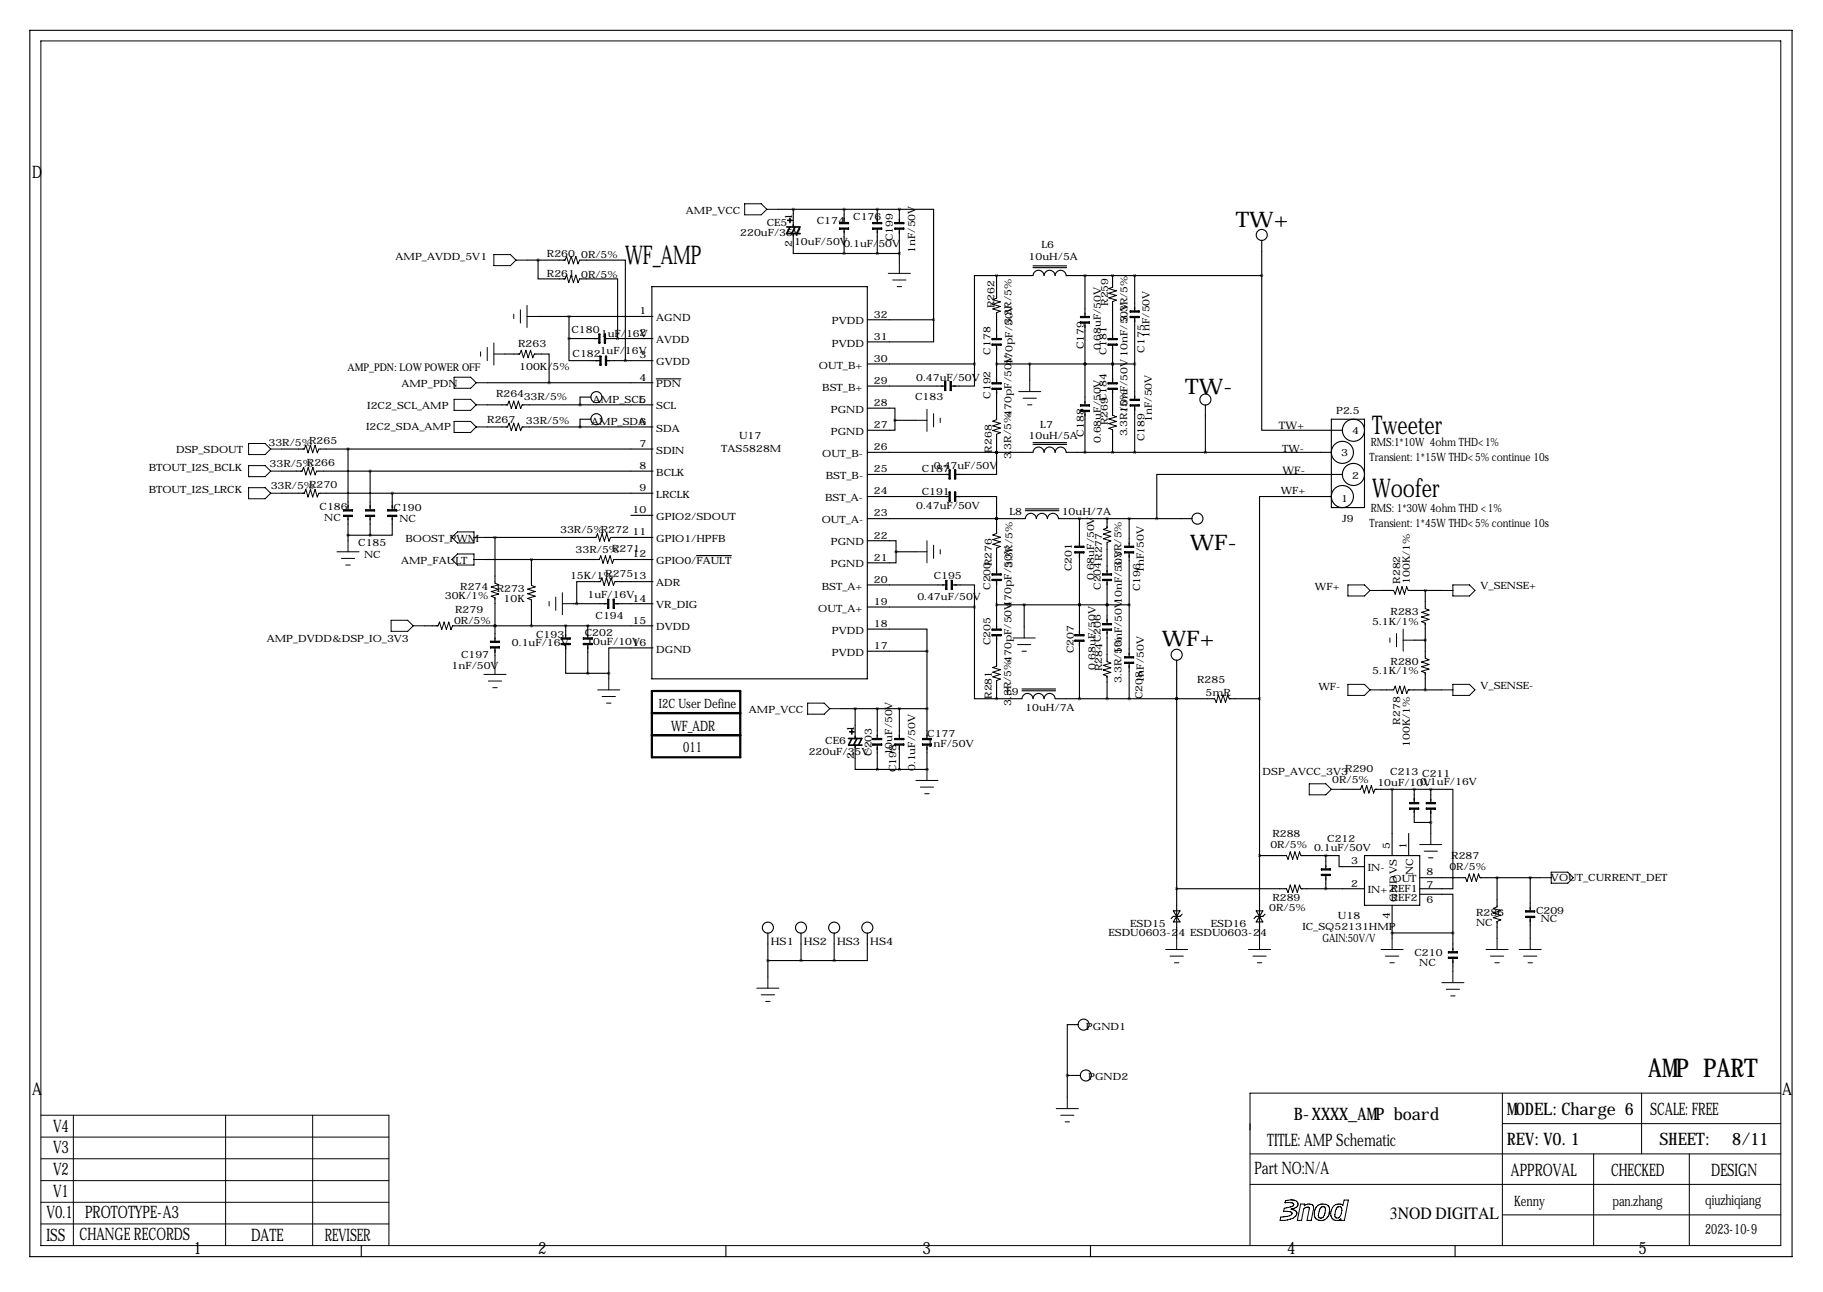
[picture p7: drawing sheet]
<svg xmlns="http://www.w3.org/2000/svg" width="419mm" height="297mm" viewBox="0 0 419 297" stroke-linecap="round" stroke-linejoin="round" font-family="sans-serif">
<path d="M149.9 158.9h20.3v15.2h-20.3zM149.9 163.9h20.3M149.9 169h20.3" fill="none" stroke="#000" stroke-width=".51"/>
<g fill="none" stroke="#000" stroke-width=".23">
<path d="M9.4 9.4h400v277h-400zM113.5 58.5h3.8l1.3 1.3-1.3 1.3h-3.8zM118.6 59.8h2.6M129.5 59.8h.4l.4-.9 .5 1.8 .5-1.8 .5 1.8 .6-1.8 .5 1.8 .3-.9h.4M171.2 46.8h3.8l1.3 1.3-1.3 1.3h-3.8zM176.3 48.1h2.5M112 79.9v3M113.5 78.9v5M118.1 72.2v1.1M119.6 71.2v3.1M121.2 72.8h2.5M121.2 70.2v5.1"/>
<path d="M129.5 64.1h.4l.4-.8 .5 1.7 .5-1.7 .5 1.7 .6-1.7 .5 1.7 .3-.9h.4M204.2 62.9h5.1M205.2 64.4h3.1M206.2 65.9h1.1M206.8 60.3v2.6M229.1 68.2v.3l-.9 .4 1.8 .5-1.8 .6 1.8 .5-1.8 .5 1.8 .5-.9 .4v.3M255.8 65.6v.4l-.9 .4 1.7 .5-1.7 .5 1.7 .5-1.7 .6 1.7 .5-.8 .4v.3M104.4 86.7h3.8l1.3 1.3-1.3 1.3h-3.8zM104.4 91.8h3.8l1.3 1.3-1.3 1.2h-3.8zM104.4 96.9h3.8l1.3 1.3-1.3 1.2h-3.8zM109.5 93.1h2.5M109.5 98.2h2.5"/>
<path d="M109.5 88h2.5M110.5 80.9v1M113.5 81.4h2.6M116.3 93.1h.4l.3-.9 .6 1.7 .5-1.7 .5 1.7 .6-1.7 .5 1.7 .3-.8h.4M116.3 98.2h.4l.3-.9 .6 1.7 .5-1.7 .5 1.7 .6-1.7 .5 1.7 .3-.8h.4M119.1 81.4h.4l.3-.9 .5 1.8 .6-1.8 .5 1.8 .6-1.8 .5 1.8 .3-.9h.4M210.6 96.6h2.5M213.1 94.1v5.1M214.6 95.1v3.1M216.2 96.1v1M229.1 96.1v.4l-.9 .3 1.8 .5-1.8 .6 1.8 .5-1.8 .6 1.8 .5-.9 .3v.4M234.2 90h5.1"/>
<path d="M235.2 91.6h3.1M236.2 93.1h1M236.7 87.5v2.5M255.8 95.1v.4l.8 .3-1.7 .5 1.7 .6-1.7 .5 1.7 .6-1.7 .5 .9 .3v.4M57.1 102h3.9l1.2 1.2-1.2 1.3h-3.9zM57.1 107h3.9l1.2 1.3-1.2 1.3h-3.9zM57.1 112.1h3.9l1.2 1.3-1.2 1.3h-3.9zM62.2 103.2h2.6M62.2 108.3h2.6M62.2 113.4h2.6M69.1 108.3h.3l.4-.8 .5 1.7 .6-1.7 .5 1.7 .5-1.7 .5 1.7 .4-.9h.4M69.6 103.2h.4l.3-.8 .5 1.7 .6-1.7 .5 1.7 .5-1.7 .5 1.7 .4-.9h.4"/>
<path d="M69.6 113.4h.4l.3-.9 .5 1.8 .6-1.8 .5 1.8 .5-1.8 .5 1.8 .4-.9h.4M77.5 126.9h5M78.5 128.4h3M79.5 129.9h1M80 124.3v2.6M103.9 123.6l1.3-1.3h3.8v2.5h-3.8zM105.2 127.4h3.8v2.5h-3.8l-1.3-1.3zM109 123.6h2.5M109 128.6h2.5M113.8 133.7v.4l.9 .3-1.8 .5 1.8 .6-1.8 .5 1.8 .6-1.8 .5 .9 .3v.4M122.2 134.2v.4l.8 .3-1.7 .5 1.7 .6-1.7 .5 1.7 .6-1.7 .5 .9 .3v.4M126.2 138.3v1"/>
<path d="M127.8 137.3v3M129.3 138.8h2.5M129.3 136.3v5M136.7 123.6h.3l.4-.9 .5 1.7 .5-1.7 .5 1.7 .6-1.7 .5 1.7 .4-.8h.3M137.4 128.6h.4l.3-.8 .5 1.7 .6-1.7 .5 1.7 .6-1.7 .5 1.7 .3-.9h.4M137.7 133.7h.3l.4-.8 .5 1.7 .5-1.7 .6 1.7 .5-1.7 .5 1.7 .4-.9h.3M210.6 126.9h2.5M213.1 124.3v5.1M214.6 125.3v3.1M216.2 126.4v1M229.1 122.3v.3l-.9 .4 1.8 .5-1.8 .6 1.8 .5-1.8 .5 1.8 .5-.9 .4v.4M254.5 121v.4l-.9 .3 1.8 .5-1.8 .6 1.8 .5-1.8 .6 1.8 .5-.9 .3v.4"/>
<path d="M309.9 134.5h3.8l1.3 1.2-1.3 1.3h-3.8zM315 135.7h2.5M320 135.7h.4l.4 .9 .5-1.7 .5 1.7 .5-1.7 .6 1.7 .5-1.7 .3 .8h.4M327.7 139.6v.3l.8 .4-1.7 .5 1.7 .5-1.7 .5 1.7 .6-1.7 .5 .9 .4v.3M331.5 135.7h2.5M334 134.5h3.8l1.3 1.2-1.3 1.3h-3.8zM89.9 142.6h3.8l1.3 1.3-1.3 1.2h-3.8zM95 143.9h2.5M100.3 143.9h.4l.3-.9 .5 1.7 .6-1.7 .5 1.7 .6-1.7 .5 1.7 .3-.8h.4M111.3 155.1h5M112.3 156.6h3M113.3 158.1h1"/>
<path d="M113.8 152.5v2.6M137.4 158.6h5.1M140 156.1v2.5M229.1 152.8v.3l-.9 .4 1.8 .5-1.8 .5 1.8 .6-1.8 .5 1.8 .5-.9 .4v.3M232.9 146.7h5.1M233.9 148.2h3.1M234.9 149.7h1.1M235.5 144.1v2.6M254.5 151.8v.3l.9 .4-1.8 .5 1.8 .5-1.8 .5 1.8 .6-1.8 .5 .9 .4v.3M309.9 157.3h3.8l1.3 1.3-1.3 1.3h-3.8zM315 158.6h2.5M319.5 146.7v1"/>
<path d="M320 158.6h.4l.4-.9 .5 1.8 .5-1.8 .5 1.8 .6-1.8 .5 1.8 .3-.9h.4M321.1 145.7v3M322.6 147.2h2.5M322.6 144.6v5.1M327.7 151v.3l.8 .4-1.7 .5 1.7 .6-1.7 .5 1.7 .5-1.7 .5 .9 .4v.4M331.5 158.6h2.5M334 157.3h3.8l1.3 1.3-1.3 1.3h-3.8zM138.4 160.1h3.1M139.4 161.7h1.1M185.7 161.7h3.8l1.3 1.2-1.3 1.3h-3.8zM190.8 162.9h2.5M210.6 179.4h5"/>
<path d="M213.1 176.9v2.5M278.9 160.6h.3l.4 .9 .5-1.7 .6 1.7 .5-1.7 .5 1.7 .5-1.7 .4 .8h.4M211.6 181h3M212.6 182.5h1M295.4 196.7h.4l.3 .9 .5-1.8 .6 1.8 .5-1.8 .5 1.8 .6-1.8 .3 .9h.4M301 180.2h3.8l1.3 1.3-1.3 1.2h-3.8zM306.1 181.5h2.5M312.4 181.5h.4l.3-.9 .5 1.7 .6-1.7 .5 1.7 .6-1.7 .5 1.7 .3-.8h.4M326.4 194.2h5.1M327.4 195.7h3.1M328.4 197.2h1M328.9 191.6v2.6"/>
<path d="M268 218.3h5M269 219.8h3M270.5 215.8v2.5M287 218.3h5.1M288 219.8h3.1M289.6 215.8v2.5M295.4 204.3h.4l.3 .9 .5-1.7 .6 1.7 .5-1.7 .5 1.7 .6-1.7 .3 .8h.4M317.5 218.3h5.1M318.5 219.8h3.1M320 215.8v2.5M336.5 201.8h.4l.4 .9 .5-1.8 .5 1.8 .5-1.8 .6 1.8 .5-1.8 .4 .9h.3M341.6 218.3h5.1"/>
<path d="M342.6 219.8h3.1M344.2 208.1v.4l-.9 .4 1.7 .5-1.7 .5 1.7 .5-1.7 .6 1.7 .5-.8 .3v.4M344.2 215.8v2.5M349.2 218.3h5.1M350.3 219.8h3M351.8 215.8v2.5M354.1 201.8h2.5M356.6 200.5h3.8l1.3 1.3-1.3 1.3h-3.8zM174 227.2h5.1M175 228.7h3.1M176 230.2h1M176.5 224.6v2.6"/>
<path d="M270 221.3h1M289.1 221.3h1M319.5 221.3h1M331.5 225.9h5M332.5 227.4h3M333.5 229h1M334 223.4v2.5M343.7 221.3h1M351.3 221.3h1M9.4 256.4h80v30M16.9 256.4v30M51.9 256.4v30"/>
<path d="M71.9 256.4v30M242.8 254.9h5.1M243.8 256.4h3.1M244.9 257.9h1M245.4 252.3v2.6M345.4 258.3h64M345.4 251.3v35M377.4 251.3v14M409.4 251.3h-122v35M9.4 276.4h80M9.4 271.4h80M9.4 266.4h80"/>
<path d="M9.4 261.4h80M287.4 265.3h122M287.4 272.3h122M295.6 276.1a2.61 2.61 0 0 1 2.7 .4 1.33 1.33 0 0 1-1.4 1.5 1.56 1.56 0 0 1 1.2 1 1.64 1.64 0 0 1-1.4 1.3l-1.4 .3h-1l.1-.8 1-.1a1.84 1.84 0 0 0 1.6-.6v-.2a2.08 2.08 0 0 0-1.9-.4l.1-.7a3.2 3.2 0 0 0 2.2-.8l-.2-.4-1.8-.1zM296.8 278h.1M299 276.8h.9v.4a1.18 1.18 0 0 1 1.2-.4 1.18 1.18 0 0 1 .9 1l-.6 2.8h-.9l.5-2.7-.2-.4-.5 .1-.6 .3-.5 2.7h-1zM303 277.1a1.7 1.7 0 0 1 2.7 .9 2.27 2.27 0 0 1-1.9 2.6 1.6 1.6 0 0 1-1.5-.7 1.6 1.6 0 0 1 0-1.8zM303.4 277.9l-.3 1.3a.64 .64 0 0 0 .3 .8 .64 .64 0 0 0 .8-.2l.4-.9a1.08 1.08 0 0 0-.3-1.5l-.5 .1-.4 .5M306.7 277.2a1.55 1.55 0 0 1 2-.1l.3-1.2h1l-.9 4.7h-.8v-.4a1.5 1.5 0 0 1-2-.1 1.5 1.5 0 0 1-.2-2zM307.3 277.7a.69 .69 0 0 1 1.1 0 2.38 2.38 0 0 1-.7 2.3l-.7-.1a2.61 2.61 0 0 1 .3-2.2zM345.4 279.3h64M366.4 265.3v21"/>
<path d="M388.4 265.3v21M9.4 281.4h80"/>
</g>
<g fill="none" stroke="#000" stroke-width=".25">
<path d="M6.9 7h405.1v281.9h-405.1zM121.2 59.8h8.6M123.7 59.8v4.3h6.1M133.6 59.8h10.2v23.1M178.8 48.1h28M182.4 54.2v4.1h11.7M182.4 48.1v3.6M194.1 48.1v2.6M194.1 53.2v5.1M194.1 58.3h12.7M201.7 48.1v2.6M201.7 53.2v5.1"/>
<path d="M206.8 48.1h7.8v25.4M206.8 48.1v2.6M206.8 53.2v7.1M290.1 55.2v8.2M123.7 72.8h26.4M130.8 77.8v5.1h6.6M130.8 77.8h6.4M130.8 72.8v5M133.6 64.1h8.4v13.7M139.7 77.8h10.4M149.9 65.9h49.5v90.2h-49.5zM199.4 73.5h15.2"/>
<path d="M214.6 73.5v5.1h-15.2M229.1 63.4l8.4-.1a1.27 1.27 0 0 1 1.3-1.2 1.27 1.27 0 0 1 1.2 1.3 1.27 1.27 0 0 1 1.3-1.3 1.27 1.27 0 0 1 1.3 1.3 1.27 1.27 0 0 1 1.2-1.3 1.27 1.27 0 0 1 1.3 1.3h45M229.1 63.4h-5.1v20.3M229.1 63.4v5.1M229.1 72.2v5.1M229.1 79.9v7.6M237.5 61.5h7.7M237.5 61.1h7.7M249.4 63.4v8.8M249.4 74.8v17.8M255.8 63.4v2.5M255.8 69.7v7.6"/>
<path d="M255.8 79.9v7.6M260.9 63.4v7.6M260.9 73.5v17.8M290.1 63.4v35.5h18.5M112 88h38.1M112 93.1h4.6M112 98.2h4.6M116.1 81.4h3.3M120.4 93.1h29.7M120.4 98.2h29.7M123.2 81.4h3v6.6M135.9 91.3h-2.6v1.8"/>
<path d="M135.9 96.4h-2.6v1.8M140 82.9h10.1M150.9 87.1h5.6M199.4 93.8h6.3v2.8M199.4 88.8h17.3M199.4 83.7h24.6M205.7 96.6v2.3h-6.3M205.7 96.6h4.9M224 83.7v5.1h-4.8M229.1 90v6.4M229.1 83.7h31.8M236.7 83.7v3.8"/>
<path d="M249.4 83.7h.1M249.4 95.1v8.9M255.8 83.7h.1M255.8 90v5.1M255.8 98.9v5.1M260.9 93.8v10.2M277.1 93.1v10.9M306.1 96.4h7.6v20.3h-7.6zM64.8 103.2h5.1M64.8 108.3h4.6M64.8 113.4h5.1M73.2 108.3h76.9"/>
<path d="M73.7 103.2h76.4M73.7 113.4h76.4M80 103.2v13.5M80 119.2v5.1M85.1 108.3v8.4M85.1 119.2v3.8M90.2 119.2v3.8h-5.1M90.2 113.4v3.3M145 118.5h5.1M199.4 104h38.1a1.27 1.27 0 0 1 1.3-1.2 1.27 1.27 0 0 1 1.2 1.2 1.27 1.27 0 0 1 1.3-1.2 1.27 1.27 0 0 1 1.3 1.2 1.27 1.27 0 0 1 1.2-1.2 1.27 1.27 0 0 1 1.3 1.2h61M199.4 109.1h18.3M199.4 114.2h18.3"/>
<path d="M199.4 119.2h36.3M220.2 114.2h8.9v5M229.1 104v5.1h-8.9M229.1 119.2h.1M229.1 104h.1M229.1 100.2v3.8M229.1 119.2v3.4M235.7 117.4h7.7M235.7 117h7.7M235.7 119.2a1.27 1.27 0 0 1 1.3-1.2 1.27 1.27 0 0 1 1.3 1.2M237.5 102.2h7.7M237.5 101.8h7.7"/>
<path d="M238.3 119.2a1.27 1.27 0 0 1 1.2-1.2 1.27 1.27 0 0 1 1.3 1.2M240.8 119.2a1.27 1.27 0 0 1 1.3-1.2 1.27 1.27 0 0 1 1.2 1.2h30.8M248.2 119.2v5.9M254.5 119.2v2.1M259.6 119.2v5.9M306.1 114.2h-16.5v46.4M308.6 109.1h-42.7v10.1M80 123h5.1M111.5 123.6h25.5M111.5 128.6h26.2M113.8 123.6v10.1M113.8 137.5v9.4"/>
<path d="M122.2 128.6v5.6M122.2 138v5.9M131.8 138.8h7.4M138 133.7h-5.4v5.1M140.7 123.6h9.4M141.5 128.6h8.6M141.7 138.8h8.4M141.7 133.7h8.4M160.1 127.7h8M199.4 124.3h6.6v2.6M199.4 134.5h17.5M199.4 139.6h24.6"/>
<path d="M206 126.9v2.5h-6.6M206 126.9h4.6M219.5 134.5h4.5v5.1M224 139.6v21h5.1M229.1 126.4v5M229.1 134v10.1M229.1 139.1h30.5M235.5 139.1v5M248.2 139.1h.1M248.2 127.6v17.8M254.5 139.1h.1M254.5 125.1v6.3"/>
<path d="M254.5 134v8.9M259.6 127.6v22.9M317.5 135.7h2.5M323.8 135.7h7.7M327.7 135.7v3.9M97.5 143.9h3.1M104.4 143.9h45.7M113.8 143.9h.1M113.8 149.5v3M130 148.7v6.1h5.1M130 143.9v2.3M135.1 143.9v2.3"/>
<path d="M135.1 148.7v6.1M135.1 154.8h4.9M140 154.8v1.3M150.1 149h-10.1v5.8M199.4 144.6h13.7v5.1M199.4 149.7h13.7M213.1 149.7v19.6M229.1 146.7v6.4M229.1 156.8v3.8M234.9 158.8h7.8M234.9 158.4h7.8M248.2 147.9v12.7"/>
<path d="M254.5 145.4v6.4M254.5 155.5v5.1M259.6 153v7.6M270.5 151.8v64M317.5 158.6h2.5M323.8 158.6h7.7M325.1 147.2h2.6M327.7 143.3v7.7M327.7 154.7v3.9M193.3 162.9h19.8M196.6 171.8v5.1h5.1M196.6 162.9v6.4"/>
<path d="M201.7 162.9v6.4M201.7 171.8v5.1M201.7 176.9h11.4M206.8 162.9v6.4M206.8 171.8v5.1M213.1 176.9h.1M213.1 171.8v5.1M229.1 160.6h5.9a1.27 1.27 0 0 1 1.2-1.2 1.27 1.27 0 0 1 1.3 1.2 1.27 1.27 0 0 1 1.3-1.2 1.27 1.27 0 0 1 1.2 1.2 1.27 1.27 0 0 1 1.3-1.2 1.27 1.27 0 0 1 1.3 1.2h36.3M270.5 160.6h.1M282.7 160.6h6.9M289.6 160.6v55.2M289.6 196.7h5.8"/>
<path d="M299.2 196.7h5.6M304.8 196.7h3v2.5h5.9M304.8 196.7v2.5M308.6 181.5h3.8M313.7 196.7h12.7v11.4h-12.7zM316.2 181.5h12.7M320 181.5v15.2M323.8 191.6v5.1M325.1 186.5v2.6h3.8M325.1 181.5v2.5M328.9 181.5h5.1v22.8h-7.6M328.9 181.5v2.5"/>
<path d="M328.9 186.5v5.1M176.5 214.5v10.1M184.1 214.5v6.3M191.8 214.5v6.3M199.4 214.5v6.3h-7.6M269.7 209.4h1.6l-1.6 2.5h1.6zM270.5 204.3h24.9M271.8 210.2l-.5 .5h-1.6l-.5 .5M288.8 209.4h1.5l-1.5 2.5h1.5zM290.8 210.2l-.5 .5h-1.5l-.5 .5M299.2 204.3h14.5M304.8 201.8v2.5"/>
<path d="M320 208.1v7.7M320 214.5h14M326.4 205.6h7.6v8.9M326.4 201.8h10.1M334 214.5v3.8M340.3 201.8h13.8M344.2 201.8v6.3M344.2 211.9v3.9M351.8 201.8v7.1M351.8 211.4v4.4M176.5 220.8h15.3M247.9 235.6h-2.5v16.7"/>
<path d="M334 220.8v2.6M245.4 247.3h3M83.1 286.4v2.5M166.9 286.4v2.5M250.7 286.4v2.5M334.5 286.4v2.5"/>
<circle cx="290.1" cy="54" r="1.27"/>
<circle cx="137.1" cy="96.4" r="1.27"/>
<circle cx="137.1" cy="91.3" r="1.27"/>
<circle cx="277.1" cy="91.9" r="1.27"/>
<circle cx="311.2" cy="98.9" r="2.54"/>
<circle cx="275.3" cy="119.2" r="1.27"/>
<circle cx="308.6" cy="104" r="2.54"/>
<circle cx="308.6" cy="114.2" r="2.54"/>
<circle cx="311.2" cy="109.1" r="2.54"/>
<circle cx="270.5" cy="150.5" r="1.27"/>
<circle cx="176.5" cy="213.3" r="1.27"/>
<circle cx="184.1" cy="213.3" r="1.27"/>
<circle cx="191.8" cy="213.3" r="1.27"/>
<circle cx="199.4" cy="213.3" r="1.27"/>
<circle cx="249.1" cy="235.6" r="1.27"/>
<circle cx="249.6" cy="247.3" r="1.27"/>
</g>
<g fill="none" stroke="#000" stroke-width=".28">
<path d="M193 52.4h2.1v.3h-2.1zM193 51.2h2.1v.2h-2.1zM194.1 50.2v1M194.1 52.7v.8M200.7 51.2h2v.2h-2zM200.7 52.4h2v.3h-2zM201.7 50.2v1M201.7 52.7v.8M205.7 52.4h2.1v.3h-2.1zM205.7 51.2h2.1v.2h-2.1zM206.8 50.4v.8M206.8 52.7v1"/>
<path d="M136.7 77.8h1M137.7 76.8h.2v2.1h-.2zM138.9 76.8h.3v2.1h-.3zM139.2 77.8h.8M228.1 77.8h2v.3h-2zM228.1 79.1h2v.3h-2zM229.1 77.1v.7M229.1 79.4v1M248.4 72.8h2v.2h-2zM248.4 74h2v.3h-2zM249.4 72v.8M249.4 74.3v1"/>
<path d="M254.8 77.8h2v.3h-2zM254.8 79.1h2v.3h-2zM255.8 77.1v.7M255.8 79.4v1M259.8 71.5h2.1v.2h-2.1zM259.8 72.8h2.1v.2h-2.1zM260.9 70.7v.8M260.9 73v1M136.9 82.9h1M137.9 81.9h.3v2h-.3zM139.2 81.9h.2v2h-.2zM139.4 82.9h.8"/>
<path d="M216.4 88.8h.8M217.2 87.7h.2v2.1h-.2zM218.4 87.7h.3v2.1h-.3zM218.7 88.8h1M228.1 89.3h2v.2h-2zM228.1 88h2v.3h-2zM229.1 87.2v.8M229.1 89.5v1M248.4 93.1h2v.2h-2zM248.4 94.3h2v.3h-2zM249.4 92.3v.8M249.4 94.6v1"/>
<path d="M254.8 88h2v.3h-2zM254.8 89.3h2v.2h-2zM255.8 87v1M255.8 89.5v.8M259.8 91.8h2.1v.3h-2.1zM259.8 93.1h2.1v.2h-2.1zM260.9 91v.8M260.9 93.3v1M79 117.2h2v.3h-2zM79 118.5h2v.2h-2zM80 116.2v1M80 118.7v.8"/>
<path d="M84.1 118.5h2v.2h-2zM84.1 117.2h2v.3h-2zM85.1 116.2v1M85.1 118.7v.8M89.2 118.5h2v.2h-2zM89.2 117.2h2v.3h-2zM90.2 116.2v1M90.2 118.7v.8M217.4 109.1h.8M217.4 114.2h.8M218.2 108.1h.2v2h-.2zM218.2 113.1h.2v2.1h-.2z"/>
<path d="M219.5 108.1h.2v2h-.2zM219.5 113.1h.2v2.1h-.2zM219.7 109.1h1M219.7 114.2h1M138.9 138.8h.8M139.7 137.8h.3v2h-.3zM141 137.8h.2v2h-.2zM141.2 138.8h1M216.7 134.5h.7M217.4 133.5h.3v2h-.3zM218.7 133.5h.2v2h-.2zM218.9 134.5h1.1"/>
<path d="M228.1 131.9h2v.3h-2zM228.1 133.2h2v.3h-2zM229.1 131.2v.7M229.1 133.5v1M247.1 125.6h2.1v.2h-2.1zM247.1 126.9h2.1v.2h-2.1zM248.2 124.8v.8M248.2 127.1v1M253.5 131.9h2v.3h-2zM253.5 133.2h2v.3h-2zM254.5 131.2v.7M254.5 133.5v1"/>
<path d="M258.6 125.6h2v.2h-2zM258.6 126.9h2v.2h-2zM259.6 124.8v.8M259.6 127.1v1M112.8 147.4h2v.3h-2zM112.8 148.7h2v.3h-2zM113.8 146.7v.7M113.8 149v1M129 146.7h2.1v.2h-2.1zM129 147.9h2.1v.3h-2.1zM130 145.9v.8M130 148.2v1"/>
<path d="M134.1 146.7h2v.2h-2zM134.1 147.9h2v.3h-2zM135.1 145.9v.8M135.1 148.2v1M228.1 144.6h2v.3h-2zM228.1 145.9h2v.3h-2zM229.1 143.9v.7M229.1 146.2v1M247.1 145.9h2.1v.3h-2.1zM247.1 147.2h2.1v.2h-2.1zM248.2 145.1v.8M248.2 147.4v1"/>
<path d="M253.5 143.4h2v.2h-2zM253.5 144.6h2v.3h-2zM254.5 142.4v1M254.5 144.9v.8M258.6 151h2v.2h-2zM258.6 152.3h2v.2h-2zM259.6 150.2v.8M259.6 152.5v1M200.7 169.8h2v.2h-2zM200.7 171.1h2v.2h-2zM201.7 169v.8M201.7 171.3v1"/>
<path d="M205.7 169.8h2.1v.2h-2.1zM205.7 171.1h2.1v.2h-2.1zM206.8 169v.8M206.8 171.3v1M212.1 169.8h2v.2h-2zM212.1 171.1h2v.2h-2zM213.1 169v.8M213.1 171.3v1M303.8 199.8h2v.2h-2zM304.8 199v.8M324.1 184.5h2v.3h-2zM324.1 185.8h2v.2h-2z"/>
<path d="M325.1 183.5v1M325.1 186v.8M327.9 184.5h2v.3h-2zM327.9 185.8h2v.2h-2zM328.9 183.8v.7M328.9 186v1.1M303.8 201h2v.3h-2zM304.8 201.3v1M333 218.8h2v.3h-2zM334 218v.8M350.8 209.4h2v.3h-2zM350.8 210.7h2v.2h-2z"/>
<path d="M351.8 208.6v.8M351.8 210.9v1M333 220.1h2v.2h-2zM334 220.3v1"/>
</g>
<g fill="none" stroke="#000" stroke-width=".38">
<path d="M180.8 52.2h3.1l-.8 1.5M181.1 50.7h1M181.6 52.2l-.7 1.5h3M181.6 50.2v1M182.4 51.7v.5M182.4 53.7v.5M182.8 52.2l-.8 1.5M195.1 169.8h3l-.7 1.5M195.1 171.3h3.1M195.3 168.3h1M195.8 169.8l-.7 1.5M195.8 167.8v1"/>
<path d="M196.6 169.3v.5M196.6 171.3v.5M197 169.8l-.8 1.5"/>
</g>
<path d="M260.8 104a.05 .05 0 0 0 .1 0 .05 .05 0 0 0-.1 0zM260.8 63.4a.05 .05 0 0 0 .1 0 .05 .05 0 0 0-.1 0zM235.4 139.1a.05 .05 0 0 0 .1 0 .05 .05 0 0 0-.1 0zM236.7 83.7a.05 .05 0 0 0 .1 0 .05 .05 0 0 0-.1 0zM260.8 83.7a.05 .05 0 0 0 .1 0 .05 .05 0 0 0-.1 0zM249.4 63.4a.05 .05 0 0 0 .1 0 .05 .05 0 0 0-.1 0zM206.7 48.1a.05 .05 0 0 0 .1 0 .05 .05 0 0 0-.1 0zM194 48.1a.05 .05 0 0 0 .1 0 .05 .05 0 0 0-.1 0zM206.7 162.9a.05 .05 0 0 0 .1 0 .05 .05 0 0 0-.1 0zM249.4 83.7a.05 .05 0 0 0 .1 0 .05 .05 0 0 0-.1 0zM249.4 104a.05 .05 0 0 0 .1 0 .05 .05 0 0 0-.1 0zM249.4 83.7a.05 .05 0 0 0 .1 0 .05 .05 0 0 0-.1 0zM248.1 160.6a.05 .05 0 0 0 .1 0 .05 .05 0 0 0-.1 0zM248.1 139.1a.05 .05 0 0 0 .1 0 .05 .05 0 0 0-.1 0zM248.1 139.1a.05 .05 0 0 0 .1 0 .05 .05 0 0 0-.1 0zM206.7 176.9a.05 .05 0 0 0 .1 0 .05 .05 0 0 0-.1 0zM194 58.3a.05 .05 0 0 0 .1 0 .05 .05 0 0 0-.1 0zM182.3 48.1a.05 .05 0 0 0 .1 0 .05 .05 0 0 0-.1 0zM224 83.7a.05 .05 0 0 0 .1 0 .05 .05 0 0 0-.1 0zM205.7 96.6a.05 .05 0 0 0 .1 0 .05 .05 0 0 0-.1 0zM224 139.6a.05 .05 0 0 0 .1 0 .05 .05 0 0 0-.1 0zM214.6 73.5a.05 .05 0 0 0 .1 0 .05 .05 0 0 0-.1 0zM206.7 58.3a.05 .05 0 0 0 .1 0 .05 .05 0 0 0-.1 0zM135.1 143.9a.05 .05 0 0 0 .1 0 .05 .05 0 0 0-.1 0zM139.9 154.8a.05 .05 0 0 0 .1 0 .05 .05 0 0 0-.1 0zM135.1 154.8a.05 .05 0 0 0 .1 0 .05 .05 0 0 0-.1 0zM130 143.9a.05 .05 0 0 0 .1 0 .05 .05 0 0 0-.1 0zM126.2 88a.05 .05 0 0 0 .1 0 .05 .05 0 0 0-.1 0zM248.1 119.2a.05 .05 0 0 0 .1 0 .05 .05 0 0 0-.1 0zM265.9 119.2a.05 .05 0 0 0 .1 0 .05 .05 0 0 0-.1 0zM290 63.4a.05 .05 0 0 0 .1 0 .05 .05 0 0 0-.1 0zM245.3 247.3a.05 .05 0 0 0 .1 0 .05 .05 0 0 0-.1 0zM143.7 82.9a.05 .05 0 0 0 .1 0 .05 .05 0 0 0-.1 0zM289.5 160.6a.05 .05 0 0 0 .1 0 .05 .05 0 0 0-.1 0zM344.1 201.8a.05 .05 0 0 0 .1 0 .05 .05 0 0 0-.1 0zM327.6 147.2a.05 .05 0 0 0 .1 0 .05 .05 0 0 0-.1 0zM327.6 135.7a.05 .05 0 0 0 .1 0 .05 .05 0 0 0-.1 0zM327.6 158.6a.05 .05 0 0 0 .1 0 .05 .05 0 0 0-.1 0zM320 214.5a.05 .05 0 0 0 .1 0 .05 .05 0 0 0-.1 0zM320 181.5a.05 .05 0 0 0 .1 0 .05 .05 0 0 0-.1 0zM328.9 181.5a.05 .05 0 0 0 .1 0 .05 .05 0 0 0-.1 0zM328.9 189.1a.05 .05 0 0 0 .1 0 .05 .05 0 0 0-.1 0zM90.1 113.4a.05 .05 0 0 0 .1 0 .05 .05 0 0 0-.1 0zM289.5 196.7a.05 .05 0 0 0 .1 0 .05 .05 0 0 0-.1 0zM176.5 220.8a.05 .05 0 0 0 .1 0 .05 .05 0 0 0-.1 0zM184.1 220.8a.05 .05 0 0 0 .1 0 .05 .05 0 0 0-.1 0zM191.7 220.8a.05 .05 0 0 0 .1 0 .05 .05 0 0 0-.1 0zM133.3 93.1a.05 .05 0 0 0 .1 0 .05 .05 0 0 0-.1 0zM133.3 98.2a.05 .05 0 0 0 .1 0 .05 .05 0 0 0-.1 0z" fill="#000" stroke="#000" stroke-width=".63"/>
<g font-size="5.9">
<text x="143.7" y="60.6">WF_AMP</text>
<text x="315.4" y="99.7">Tweeter</text>
<text x="315.4" y="114.2">Woofer</text>
<text x="378.9" y="247.6">AMP PART</text>
</g>
<g font-size="4.9">
<text x="284.1" y="52.2">TW+</text>
<text x="272.5" y="90.6">TW-</text>
<text x="273.5" y="126.4">WF-</text>
<text x="267.1" y="148.5">WF+</text>
</g>
<g font-size="4">
<text x="7.4" y="41">D</text>
<text x="7.4" y="251.8">A</text>
<text x="409.7" y="251.8">A</text>
<text x="297.4" y="257.4">B-XXXX_AMP board</text>
<text x="346.4" y="256.3">MODEL:Charge 6</text>
<text x="379.4" y="256.3">SCALE: FREE</text>
<text x="12.2" y="260.2">V4</text>
<text x="291.3" y="263.5">TITLE: AMP Schematic</text>
<text x="346.4" y="263.3">REV:V0.1</text>
<text x="381.5" y="263.3">SHEET:</text>
<text x="398.2" y="263.3">8/11</text>
<text x="12.2" y="265.2">V3</text>
<text x="288.4" y="269.9">Part NO:N/A</text>
<text x="12.2" y="270.2">V2</text>
<text x="12.2" y="275.1">V1</text>
<text x="347.4" y="270.3">APPROVAL</text>
<text x="370.4" y="270.3">CHECKED</text>
<text x="393.4" y="270.3">DESIGN</text>
<text x="10.7" y="280">V0.1</text>
<text x="19.6" y="280">PROTOTYPE-A3</text>
<text x="319.5" y="280.3">3NOD DIGITAL</text>
<text x="10.7" y="285.4">ISS</text>
<text x="18.3" y="285.1">CHANGE RECORDS</text>
<text x="57.7" y="285.4">DATE</text>
<text x="74.7" y="285.4">REVISER</text>
<text x="44.4" y="288.4">1</text>
<text x="123.7" y="288.4">2</text>
<text x="212.1" y="288.4">3</text>
<text x="295.9" y="288.4">4</text>
<text x="376.7" y="288.4">5</text>
</g>
<g font-size="3.3">
<text x="154.3" y="168.2">WF_ADR</text>
<text x="157.1" y="173">011</text>
<text x="348.1" y="277.4">Kenny</text>
<text x="370.7" y="277.4">pan.zhang</text>
<text x="392" y="277.1">qiuzhiqiang</text>
<text x="392" y="283.7">2023-10-9</text>
</g>
<text font-size="3" x="151.5" y="162.8">I2C User Define</text>
<g font-size="2.6">
<text x="79.9" y="85.3">AMP_PDN: LOW POWER OFF</text>
<text x="314.9" y="105.9">Transient: 1*15W THD&lt;5% continue 10s</text>
<text x="315.1" y="102.6">RMS:1*10W 4ohm THD&lt;1%</text>
<text x="315.1" y="117.8">RMS: 1*30W 4ohm THD &lt;1%</text>
<text x="314.9" y="121.1">Transient: 1*45W THD&lt;5% continue 10s</text>
<text x="304" y="216.6">GAIN:50V/V</text>
</g>
<g font-size="2.4">
<text x="294" y="98.6">TW+</text>
<text x="294.8" y="109">WF-</text>
<text x="177.2" y="217.2">HS1</text>
<text x="184.8" y="217.2">HS2</text>
<text x="192.4" y="217.2">HS3</text>
<text x="200.1" y="217.2">HS4</text>
</g>
<g font-size="2.3">
<text x="157.7" y="49.1">AMP_VCC</text>
<text x="176.3" y="51.9">CE5</text>
<text x="182.1" y="50.7" transform="rotate(-90 182.1 50.7)">1</text>
<text x="187.8" y="51.4">C174</text>
<text x="196.2" y="50.7">C176</text>
<text x="90.9" y="59.8">AMP_AVDD_5V1</text>
<text x="125.7" y="59">R260</text>
<text x="133.6" y="59.4">0R/5%</text>
<text x="170.2" y="54.2">220uF/35V</text>
<text x="182.1" y="56.8" transform="rotate(-90 182.1 56.8)">2</text>
<text x="182.5" y="56.4">10uF/50V</text>
<text x="193.9" y="56.9">0.1uF/50V</text>
<text x="205.2" y="55.4" transform="rotate(-90 205.2 55.4)">C199</text>
<text x="210.4" y="58.1" transform="rotate(-90 210.4 58.1)">1nF/50V</text>
<text x="236.5" y="59.8">10uH/5A</text>
<text x="239.4" y="57">L6</text>
<text x="125.7" y="63.6">R261</text>
<text x="133.6" y="64">0R/5%</text>
<text x="228.6" y="70.8" transform="rotate(-90 228.6 70.8)">R262</text>
<text x="254.8" y="70.3" transform="rotate(-90 254.8 70.3)">R259</text>
<text x="131.4" y="76.6">C180</text>
<text x="138.1" y="77.4">1uF/16V</text>
<text x="147" y="72.2">1</text>
<text x="147" y="77.3">2</text>
<text x="150.9" y="73.8">AGND</text>
<text x="191.3" y="74.6">PVDD</text>
<text x="200.9" y="73">32</text>
<text x="232.5" y="74.8" transform="rotate(-90 232.5 74.8)">3.3R/5%</text>
<text x="259.2" y="74" transform="rotate(-90 259.2 74)">3.3R/5%</text>
<text x="264.3" y="77.6" transform="rotate(-90 264.3 77.6)">1nF/50V</text>
<text x="119.1" y="79.9">R263</text>
<text x="131.6" y="82">C182</text>
<text x="137.9" y="81.4">1uF/16V</text>
<text x="147" y="82.4">3</text>
<text x="150.9" y="78.9">AVDD</text>
<text x="150.9" y="84">GVDD</text>
<text x="191.3" y="79.7">PVDD</text>
<text x="200.9" y="83.2">30</text>
<text x="200.9" y="78.1">31</text>
<text x="227.7" y="81.5" transform="rotate(-90 227.7 81.5)">C178</text>
<text x="249.2" y="80.3" transform="rotate(-90 249.2 80.3)">C179</text>
<text x="253.1" y="80.6" transform="rotate(-90 253.1 80.6)">0.68uF/50V</text>
<text x="254.4" y="81.5" transform="rotate(-90 254.4 81.5)">C181</text>
<text x="263.1" y="81.1" transform="rotate(-90 263.1 81.1)">C175</text>
<text x="92.3" y="88.9">AMP_PDN</text>
<text x="119.4" y="85.1">100K/5%</text>
<text x="147" y="87.5">4</text>
<text x="150.9" y="89.1">PDN</text>
<text x="188.3" y="84.7">OUT_B+</text>
<text x="189" y="89.8">BST_B+</text>
<text x="200.9" y="88.3">29</text>
<text x="210.6" y="87.5">0.47uF/50V</text>
<text x="232.8" y="84.1" transform="rotate(-90 232.8 84.1)">470pF/50V</text>
<text x="84.4" y="94.1">I2C2_SCL_AMP</text>
<text x="114" y="91.3">R264</text>
<text x="120.4" y="91.9">33R/5%</text>
<text x="136.3" y="92.6">AMP_SCL</text>
<text x="147" y="92.6">5</text>
<text x="150.9" y="94.1">SCL</text>
<text x="191" y="94.9">PGND</text>
<text x="200.9" y="93.3">28</text>
<text x="210.4" y="91.9">C183</text>
<text x="227.7" y="91.7" transform="rotate(-90 227.7 91.7)">C192</text>
<text x="254.4" y="92.3" transform="rotate(-90 254.4 92.3)">C184</text>
<text x="259.2" y="94.9" transform="rotate(-90 259.2 94.9)">10nF/50V 10nF/50V</text>
<text x="307.2" y="95.1">P2.5</text>
<text x="84.2" y="98.9">I2C2_SDA_AMP</text>
<text x="112" y="97.1">R267</text>
<text x="120.9" y="97.5">33R/5%</text>
<text x="135.9" y="97.6">AMP_SDA</text>
<text x="147" y="97.6">6</text>
<text x="150.9" y="99.2">SDA</text>
<text x="169.9" y="101">U17</text>
<text x="191" y="100">PGND</text>
<text x="200.9" y="98.4">27</text>
<text x="236.5" y="101">10uH/5A</text>
<text x="239.2" y="98.4">L7</text>
<text x="249.2" y="100.4" transform="rotate(-90 249.2 100.4)">C188</text>
<text x="253.1" y="101.9" transform="rotate(-90 253.1 101.9)">0.68uF/50V</text>
<text x="254.7" y="97.7" transform="rotate(-90 254.7 97.7)">R269</text>
<text x="259.1" y="100.3" transform="rotate(-90 259.1 100.3)">3.3R/5%</text>
<text x="263.1" y="101.4" transform="rotate(-90 263.1 101.4)">C189</text>
<text x="264.8" y="96.9" transform="rotate(-90 264.8 96.9)">1nF/50V</text>
<text x="310.8" y="99.7">4</text>
<text x="40.5" y="104.3">DSP_SDOUT</text>
<text x="61.7" y="102.6">33R/5%R265</text>
<text x="62" y="107.4">33R/5%</text>
<text x="70.6" y="107.2">R266</text>
<text x="147" y="102.7">7</text>
<text x="147" y="107.8">8</text>
<text x="150.9" y="104.3">SDIN</text>
<text x="165.8" y="103.9">TAS5828M</text>
<text x="189" y="105.1">OUT_B-</text>
<text x="200.9" y="103.5">26</text>
<text x="214.7" y="107.9">0.47uF/50V</text>
<text x="228" y="104" transform="rotate(-90 228 104)">R268</text>
<text x="232.5" y="105.6" transform="rotate(-90 232.5 105.6)">3.3R/5%470pF/50V</text>
<text x="294.7" y="104">TW-</text>
<text x="308.3" y="104.8">3</text>
<text x="34.2" y="108.3">BTOUT_I2S_BCLK</text>
<text x="34.2" y="113.4">BTOUT_I2S_LRCK</text>
<text x="62.2" y="112.5">33R/5%</text>
<text x="71.1" y="112.3">R270</text>
<text x="147" y="112.9">9</text>
<text x="150.9" y="109.4">BCLK</text>
<text x="189.8" y="110.1">BST_B-</text>
<text x="200.9" y="113.7">24</text>
<text x="200.9" y="108.6">25</text>
<text x="211.9" y="108.6">C187</text>
<text x="211.9" y="113.8">C191</text>
<text x="294.4" y="113.7">WF+</text>
<text x="310.8" y="110.1">2</text>
<text x="73.5" y="117.2">C186</text>
<text x="74.5" y="119.9">NC</text>
<text x="90.5" y="117.5">C190</text>
<text x="145.4" y="118">10</text>
<text x="150.9" y="114.5">LRCLK</text>
<text x="150.9" y="119.5">GPIO2/SDOUT</text>
<text x="189.7" y="115.2">BST_A-</text>
<text x="200.9" y="118.7">23</text>
<text x="210.6" y="117">0.47uF/50V</text>
<text x="232.1" y="118.5">L8</text>
<text x="244.1" y="118.5">10uH/7A</text>
<text x="308.3" y="115.4">1</text>
<text x="82.4" y="125.6">C185</text>
<text x="91.8" y="120.1">NC</text>
<text x="93.2" y="124.6">BOOST_PWM</text>
<text x="128.8" y="122.6">33R/5%R272</text>
<text x="145.4" y="123">11</text>
<text x="150.9" y="124.6">GPIO1/HPFB</text>
<text x="188.9" y="120.3">OUT_A-</text>
<text x="191" y="125.4">PGND</text>
<text x="200.9" y="123.8">22</text>
<text x="308.6" y="120.1">J9</text>
<text x="83.7" y="128.2">NC</text>
<text x="92.2" y="129.7">AMP_FAULT</text>
<text x="132.3" y="127.2">33R/5%</text>
<text x="140.7" y="126.9">R271</text>
<text x="145.4" y="128.1">12</text>
<text x="150.9" y="129.7">GPIO0/FAULT</text>
<text x="191" y="130.5">PGND</text>
<text x="200.9" y="128.9">21</text>
<text x="228" y="130.2" transform="rotate(-90 228 130.2)">R276</text>
<text x="232.8" y="130.7" transform="rotate(-90 232.8 130.7)">3.3R/5%</text>
<text x="246.4" y="131.4" transform="rotate(-90 246.4 131.4)">C201</text>
<text x="257.9" y="130.5" transform="rotate(-90 257.9 130.5)">3.3R/5%</text>
<text x="263" y="131.7" transform="rotate(-90 263 131.7)">1nF/50V</text>
<text x="102.3" y="137.8">30K/1%</text>
<text x="105.8" y="135.6">R274</text>
<text x="114.2" y="136.1">R273</text>
<text x="131.1" y="133.1">15K/1%</text>
<text x="135.1" y="137.5">1uF/16V</text>
<text x="139.1" y="132.6">R275</text>
<text x="145.4" y="133.2">13</text>
<text x="150.9" y="134.8">ADR</text>
<text x="188.9" y="135.5">BST_A+</text>
<text x="200.9" y="134">20</text>
<text x="210.9" y="137.9">0.47uF/50V</text>
<text x="214.7" y="133.1">C195</text>
<text x="227.7" y="135.6" transform="rotate(-90 227.7 135.6)">C200</text>
<text x="251.6" y="133.4" transform="rotate(-90 251.6 133.4)">0.68uF/50V</text>
<text x="253.1" y="135.6" transform="rotate(-90 253.1 135.6)">C204R277</text>
<text x="262.1" y="135.9" transform="rotate(-90 262.1 135.9)">C196</text>
<text x="302.3" y="135.7">WF+</text>
<text x="321.9" y="134.2" transform="rotate(-90 321.9 134.2)">R282</text>
<text x="324.1" y="134.2" transform="rotate(-90 324.1 134.2)">100K/1%</text>
<text x="340.4" y="135.5">V_SENSE+</text>
<text x="104.4" y="143.5">0R/5%</text>
<text x="104.6" y="140.8">R279</text>
<text x="115.8" y="138.3">10K</text>
<text x="136.9" y="142.4">C194</text>
<text x="145.4" y="138.3">14</text>
<text x="145.4" y="143.4">15</text>
<text x="150.9" y="139.9">VR_DIG</text>
<text x="188.1" y="140.6">OUT_A+</text>
<text x="200.9" y="139.1">19</text>
<text x="232.5" y="139.7" transform="rotate(-90 232.5 139.7)">470pF/50V</text>
<text x="315.5" y="143.6">5.1K/1%</text>
<text x="319.7" y="141.4">R283</text>
<text x="61.3" y="147.7">AMP_DVDD&amp;DSP_IO_3V3</text>
<text x="117.7" y="148.4">0.1uF/16V</text>
<text x="123.3" y="146.8">C193</text>
<text x="134.4" y="146.3">C202</text>
<text x="134.8" y="148.2">10uF/10V</text>
<text x="145.4" y="148.4">16</text>
<text x="150.9" y="144.9">DVDD</text>
<text x="191.3" y="145.7">PVDD</text>
<text x="200.9" y="149.2">17</text>
<text x="200.9" y="144.1">18</text>
<text x="227.7" y="148.3" transform="rotate(-90 227.7 148.3)">C205</text>
<text x="103.8" y="153.8">1nF/50V</text>
<text x="106" y="151.3">C197</text>
<text x="150.9" y="150">DGND</text>
<text x="191.3" y="150.8">PVDD</text>
<text x="246.9" y="150.2" transform="rotate(-90 246.9 150.2)">C207</text>
<text x="251.8" y="154" transform="rotate(-90 251.8 154)">0.68uF/50V</text>
<text x="253.4" y="154.3" transform="rotate(-90 253.4 154.3)">R284C206</text>
<text x="257.9" y="150.3" transform="rotate(-90 257.9 150.3)">10nF/50V10nF/50V</text>
<text x="315.5" y="155.1">5.1K/1%</text>
<text x="319.7" y="152.9">R280</text>
<text x="228" y="160.7" transform="rotate(-90 228 160.7)">R281</text>
<text x="231.3" y="159.9">L9</text>
<text x="257.9" y="157" transform="rotate(-90 257.9 157)">3.3R/5%</text>
<text x="262.6" y="160.8" transform="rotate(-90 262.6 160.8)">C208</text>
<text x="263" y="157.1" transform="rotate(-90 263 157.1)">1nF/50V</text>
<text x="275.2" y="157.1">R285</text>
<text x="277.2" y="160">5mR</text>
<text x="303.1" y="158.6">WF-</text>
<text x="340.4" y="158.4">V_SENSE-</text>
<text x="172.2" y="163.9">AMP_VCC</text>
<text x="232.5" y="162.3" transform="rotate(-90 232.5 162.3)">3.3R/5%470pF/50V</text>
<text x="235.7" y="163.4">10uH/7A</text>
<text x="321.9" y="166.6" transform="rotate(-90 321.9 166.6)">R278</text>
<text x="185.9" y="173.6">220uF/35V</text>
<text x="189.7" y="171.1">CE6</text>
<text x="196.3" y="168.3" transform="rotate(-90 196.3 168.3)">1</text>
<text x="200.4" y="173.8" transform="rotate(-90 200.4 173.8)">C203</text>
<text x="205.1" y="173.7" transform="rotate(-90 205.1 173.7)">10uF/50V</text>
<text x="213.1" y="171.8">1nF/50V</text>
<text x="213.2" y="169.4">C177</text>
<text x="324.1" y="171.7" transform="rotate(-90 324.1 171.7)">100K/1%</text>
<text x="196.3" y="174.4" transform="rotate(-90 196.3 174.4)">2</text>
<text x="206" y="177.6" transform="rotate(-90 206 177.6)">C198</text>
<text x="210.4" y="177.3" transform="rotate(-90 210.4 177.3)">0.1uF/50V</text>
<text x="290.3" y="178.2">DSP_AVCC_3V3</text>
<text x="306.3" y="179.9">0R/5%</text>
<text x="309.3" y="177.5">R290</text>
<text x="319.6" y="178.2">C213 C211</text>
<text x="316.7" y="180.8">10uF/10V</text>
<text x="326.5" y="180.5">0.1uF/16V</text>
<text x="292" y="195">0R/5%</text>
<text x="292.5" y="192.4">R288</text>
<text x="302.1" y="195.7">0.1uF/50V</text>
<text x="305.1" y="193.5">C212</text>
<text x="319.5" y="195.2" transform="rotate(-90 319.5 195.2)">5</text>
<text x="323.3" y="195.2" transform="rotate(-90 323.3 195.2)">1</text>
<text x="333.7" y="197.5">R287</text>
<text x="310.6" y="203.8">2</text>
<text x="310.6" y="198.7">3</text>
<text x="314.5" y="200.3">IN-</text>
<text x="320.1" y="202.9">OUT</text>
<text x="324.9" y="201.3" transform="rotate(-90 324.9 201.3)">NC</text>
<text x="327.9" y="201.3">8</text>
<text x="333.2" y="200.1">0R/5%</text>
<text x="356.6" y="202.6">VOUT_CURRENT_DET</text>
<text x="291.8" y="209.5">0R/5%</text>
<text x="292.5" y="207.1">R289</text>
<text x="314.5" y="205.4">IN+ REF1</text>
<text x="319.7" y="207.2">REF2</text>
<text x="321.1" y="207.4" transform="rotate(-90 321.1 207.4)">GND VS</text>
<text x="327.9" y="204.1">7</text>
<text x="327.9" y="207.6">6</text>
<text x="254.8" y="215.3">ESDU0603-24 ESDU0603-24</text>
<text x="259.8" y="213.1">ESD15</text>
<text x="278.4" y="213.1">ESD16</text>
<text x="299.4" y="213.8">IC_SQ52131HMP</text>
<text x="307.6" y="211.2">U18</text>
<text x="319.5" y="211.2" transform="rotate(-90 319.5 211.2)">4</text>
<text x="339.3" y="210.5">R286</text>
<text x="339.3" y="213">NC</text>
<text x="353.1" y="210">C209</text>
<text x="354.2" y="211.9">NC</text>
<text x="325.2" y="219.7">C210</text>
<text x="326.3" y="222.1">NC</text>
<text x="249.7" y="236.7">PGND1</text>
<text x="250.2" y="248.4">PGND2</text>
</g>
</svg>
